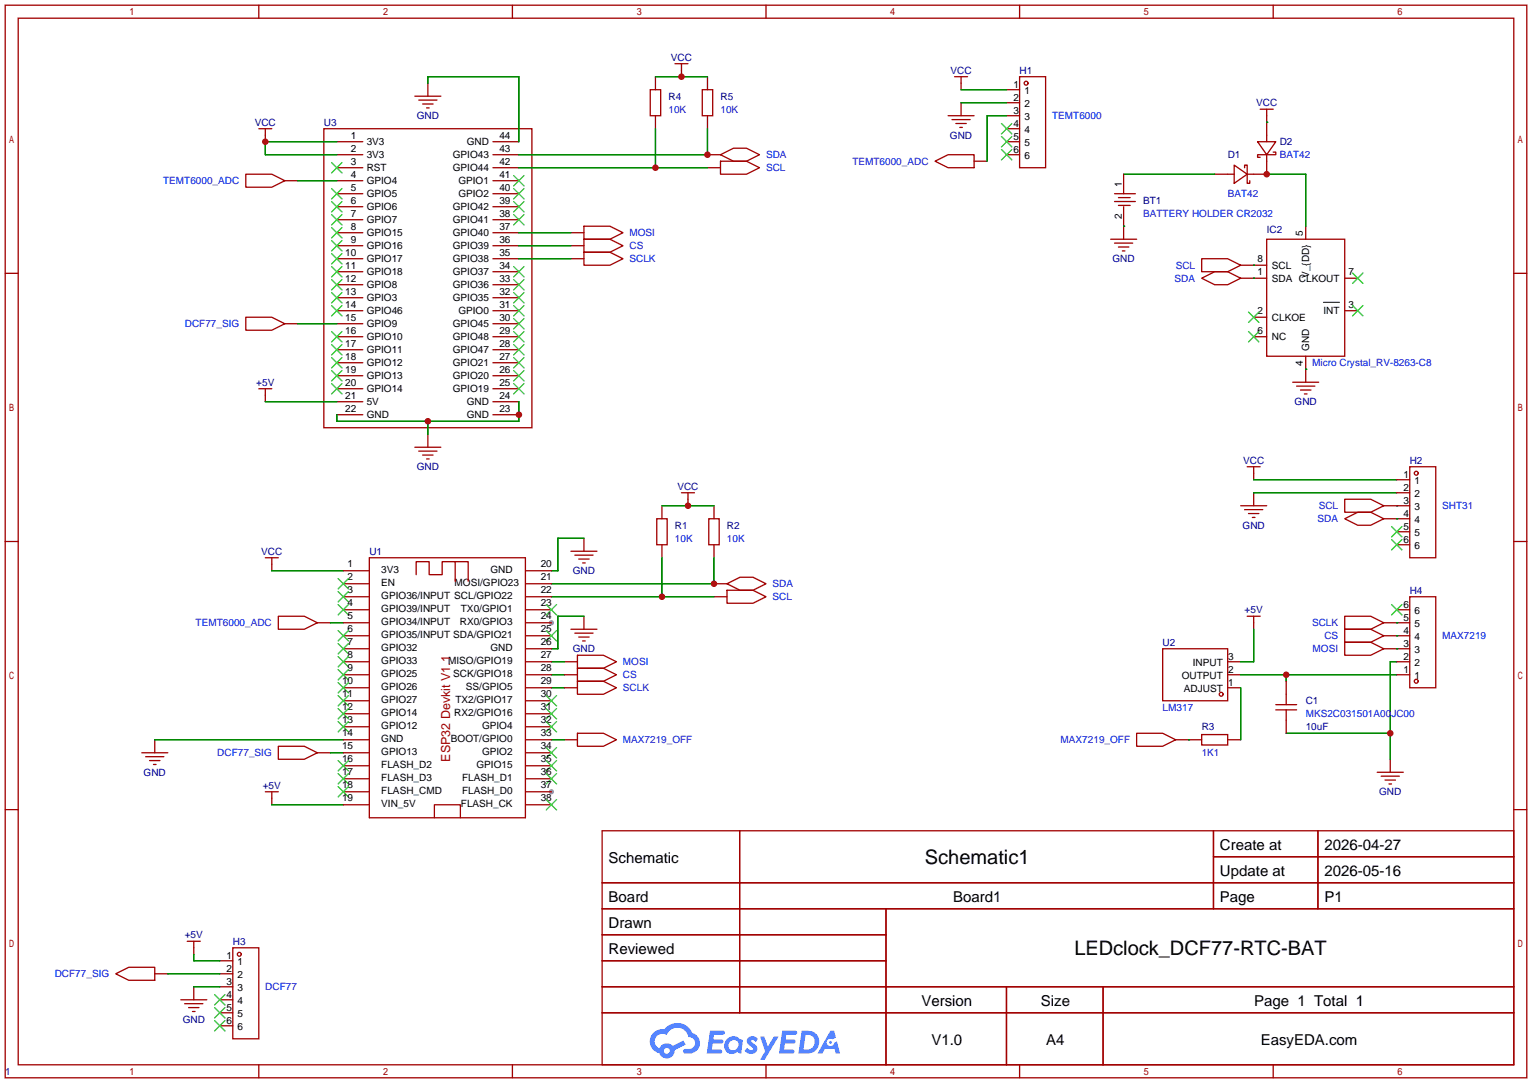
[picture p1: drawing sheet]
<svg xmlns="http://www.w3.org/2000/svg" width="299mm" height="212mm" viewBox="0 0 299 212" stroke-linecap="round" stroke-linejoin="round" font-family="sans-serif">
<g fill="#999">
<circle cx="107.7" cy="121.7" r=".51"/>
<circle cx="107.7" cy="154.7" r=".51"/>
</g>
<g fill="none" stroke="#a10000" stroke-width=".25">
<path d="M1 1h297.2v209.6h-297.2zM3.6 3.6h292.1v204.4h-292.1zM50.5 1v2.6M100.1 1v2.6M149.6 1v2.6M199.1 1v2.6M248.7 1v2.6M1 53.4h2.6M295.7 53.4h2.5M1 105.8h2.6M295.7 105.8h2.5M1 158.2h2.6"/>
<path d="M295.7 158.2h2.5M117.6 162.3h178.1v45.7h-178.1zM117.6 172.5h178.1M117.6 177.5h178.1M144.5 162.3v35.6M173 177.5v30.5M237 162.3v15.2M237 167.4h58.7M257.4 162.3v15.2M117.6 182.6h55.4M117.6 192.8h178.1M117.6 187.7h55.4"/>
<path d="M117.6 197.9h178.1M196.6 192.8v15.2M215.4 192.8v15.2M50.5 208v2.6M100.1 208v2.6M149.6 208v2.6M199.1 208v2.6M248.7 208v2.6"/>
</g>
<g fill="#5487ff">
<path d="M146.2 202.7a1.3 1.3 0 0 1 1.8 .3l-.4 .6a.54 .54 0 0 0-.9-.2l.1 .2a1.58 1.58 0 0 1 1.1 1.5 1.43 1.43 0 0 1-2.5 .2l.5-.6a.64 .64 0 0 0 .6 .5 .64 .64 0 0 0 .6-.3l-.2-.2a1.35 1.35 0 0 1-.9-1.8z"/>
<path d="M148.5 202.5h.8l.7 2 1.1-2h1l-2.8 4.6h-.9l1-1.7z"/>
<path d="M138.7 201.4h1.6a1.31 1.31 0 0 1 1.3 .2 .4 .4 0 0 1-.4 .5l-1.8 .1-.1 .9h1.7a.4 .4 0 0 1 .3 .4 .4 .4 0 0 1-.4 .4h-1.7l-.2 1.2h.8a1.23 1.23 0 0 1 1.2 .2 .39 .39 0 0 1-.3 .5h-2.7z"/>
<path d="M152.8 201.4h1.6a1.32 1.32 0 0 1 1.3 .2 .39 .39 0 0 1-.4 .5l-1.7 .1-.2 .9h1.7a.4 .4 0 0 1 .3 .4 .4 .4 0 0 1-.4 .4h-1.7l-.2 1.2h.8a1.23 1.23 0 0 1 1.2 .1 .39 .39 0 0 1-.3 .6h-2.7z"/>
<path d="M162.2 201.4h.7l.4 1.3-.7 .4a.75 .75 0 0 0-1.1 .3 .75 .75 0 0 0 .5 1 .75 .75 0 0 0 .9-.7l.6-.2 .6 2.3h-.9l-.2-.9h-1.9l-.5 .9h-.9z"/>
<path d="M156.6 201.4l-.7 4.4h1.5a2.27 2.27 0 0 0 2.6-2.2 2.27 2.27 0 0 0-2.7-2.2zM157.3 202.1a1.5 1.5 0 0 1 1.8 1.6 1.5 1.5 0 0 1-1.9 1.4h-.3z"/>
<path d="M142 203a1.6 1.6 0 0 0-.3 2.3 1.6 1.6 0 0 0 2.3 .2l.8 .3 .3-2.4-.2-.3-.4-.1a1.58 1.58 0 0 0-2.5 0zM142.6 203.5a.99 .99 0 0 1 1.6 .3 .99 .99 0 0 1-.9 1.4 .94 .94 0 0 1-1-.6 .94 .94 0 0 1 .3-1.1z"/>
<path d="M127.6 201.8a2.37 2.37 0 0 0 1.2 4 1.54 1.54 0 0 0 1.7 1 1.54 1.54 0 0 0 1.3-1.6l2.1-1.1-.4-.8-2.1 1a1.57 1.57 0 0 0-2.6 .5 1.5 1.5 0 0 1-.7-2.1 1.5 1.5 0 0 1 2.1-.5 2.23 2.23 0 0 1 2.3-1.4 2.23 2.23 0 0 1 2 1.8 1.16 1.16 0 0 1 1.3 1.1 1.16 1.16 0 0 1-1.1 1.2h-.7a.47 .47 0 0 0-.6 .4 .47 .47 0 0 0 .4 .5 2.17 2.17 0 0 0 2.6-.9 2.17 2.17 0 0 0-.4-2.7l-.8-.4a3.2 3.2 0 0 0-5.4-.7l-1.2 .1zM129.7 205.3a.58 .58 0 0 1 1.1 0 .58 .58 0 0 1-1.1 0z"/>
<circle cx="162.2" cy="203.6" r=".28"/>
</g>
<g fill="none" stroke="#a10000" stroke-width=".25">
<path d="M81 18.8h5.1M81.8 19.6h3.5M83.6 16.3v2.5M127 17.5h2v5.1h-2zM128 15v2.5M131.8 12.4h2.6M133.1 12.4v2.6M137.2 17.5h2v5.1h-2zM138.2 15v2.5M186.4 15h2.6M187.7 15v2.5M196.6 17.5h2.5"/>
<path d="M199.1 15h5.1v17.8h-5.1zM48 34h5.1l2.5 1.3-2.5 1.3h-5.1zM50.5 25.1h2.6M51.8 25.1v2.6M55.6 35.3h2.6M63.2 25.1h40.7v58.5h-40.7zM65.8 27.7h5.1M65.8 30.2h5.1M65.8 37.8h5.1M65.8 35.3h5.1M65.8 32.8h5.1M82.5 20.3h2.1"/>
<path d="M83.3 21.1h.5M96.3 27.7h5M96.3 30.2h5M96.3 37.8h5M96.3 35.3h5M96.3 32.8h5M128 22.6v2.5M138.2 30.2h2.5M138.2 32.8h2.5M138.2 22.6v2.5M140.7 31.5h5.1l2.5 1.3-2.5 1.2h-5.1zM140.7 30.2l2.6-1.2h2.5l2.5 1.2-2.5 1.3h-2.5z"/>
<path d="M182.6 31.5l2.6-1.3h5v2.6h-5zM185.2 22.6h5M185.9 23.4h3.6M186.7 24.1h2M187.5 24.9h.5M187.7 20.1v2.5M190.2 31.5h2.6M196.6 20.1h2.5M196.6 22.6h2.5M196.6 25.1h2.5M196.6 27.7h2.5M196.6 30.2h2.5"/>
<path d="M217.7 37.8h4M217.7 39.4h4M218.4 38.6h2.3M219.5 34v3.8M237.2 34h3.8M241 32.3l2.6 1.7-2.6 1.8zM243.1 32.8v-.5h.5v3.5h.5v-.5M245.6 27.7h3.6l-1.8 2.5zM246.1 21.3h2.6M247.4 30.2v3.8h-3.8M247.4 21.3v6.4M248.7 29.7h.5v.5h-3.6v.5h.5"/>
<path d="M65.8 58.2h5.1M65.8 55.6h5.1M65.8 53.1h5.1M65.8 50.5h5.1M65.8 48h5.1M65.8 45.5h5.1M65.8 42.9h5.1M65.8 40.4h5.1M96.3 58.2h5M96.3 55.6h5M96.3 53.1h5M96.3 50.5h5"/>
<path d="M96.3 48h5M96.3 45.5h5M96.3 42.9h5M96.3 40.4h5M111.5 50.5h2.5M111.5 48h2.5M111.5 45.5h2.5M114 49.3h5.1l2.6 1.2-2.6 1.3h-5.1zM114 46.7h5.1l2.6 1.3-2.6 1.3h-5.1zM114 44.2h5.1l2.6 1.3-2.6 1.2h-5.1zM216.9 46.7h5.1M217.7 47.5h3.5"/>
<path d="M218.4 48.3h2.1M218.4 40.1h2.3M219.2 49h.5M219.5 40.4v6.3M234.7 54.4l2.5-1.3h2.6l2.5 1.3-2.5 1.2h-2.6zM234.7 50.5h5.1l2.5 1.3-2.5 1.3h-5.1zM242.3 51.8h5.1M242.3 54.4h5.1M247.4 46.7h15.2v22.9h-15.2zM255 44.2v2.5M262.6 54.4h2.6M48 62h5.1l2.5 1.2-2.5 1.3h-5.1z"/>
<path d="M50.5 75.9h2.6M51.8 75.9v2.6M55.6 63.2h2.6M65.8 65.8h5.1M65.8 60.7h5.1M65.8 78.5h5.1M65.8 75.9h5.1M65.8 73.4h5.1M65.8 70.9h5.1M65.8 68.3h5.1M65.8 63.2h5.1M96.3 65.8h5"/>
<path d="M96.3 60.7h5M96.3 78.5h5M96.3 75.9h5M96.3 73.4h5M96.3 70.9h5M96.3 68.3h5M96.3 63.2h5M244.9 62h2.5M244.9 65.8h2.5M252.5 74.7h5.1M253.2 75.4h3.6M254 76.2h2"/>
<path d="M254.8 77h.5M255 69.6v5.1M262.6 60.7h2.6M65.8 81h5.1M81 87.4h5.1M81.8 88.1h3.5M82.5 88.9h2.1M83.3 89.7h.5M83.6 84.8v2.6M96.3 81h5M129.3 98.8v2.5M133.1 96.3h2.5"/>
<path d="M134.4 96.3v2.5M139.4 98.8v2.5M242.3 98.8h5.1M243.1 99.6h3.5M243.6 91.2h2.5M244.9 91.2v2.5M244.9 96.3v2.5M262.6 97.5h5.1l2.6 1.3-2.6 1.3h-5.1zM270.3 98.8h5M272.8 96.3h2.5M272.8 93.7h2.5M275.3 91.2h5.1v17.8h-5.1z"/>
<path d="M51.8 109h2.6M53.1 109v2.5M67.1 116.6h5M67.1 114h5M67.1 119.1h5M67.1 111.5h5M72.1 109h30.5v50.8h-30.5zM81.3 112.3v-2.6h2.5v2.6h2.6v-2.6h2.5v3.8M88.9 109.7h2.5v3.8M102.7 116.6h5M102.7 114h5M102.7 119.1h5"/>
<path d="M102.7 111.5h5M111.5 107.7h5.1M112.3 108.5h3.5M113 109.2h2.1M113.8 110h.5M114 105.2v2.5M128.3 101.3h2v5.1h-2zM129.3 106.4v2.6M138.4 101.3h2.1v5.1h-2.1zM139.4 106.4v2.6M139.4 116.6h2.6M139.4 114h2.6"/>
<path d="M142 115.3h5.1l2.5 1.3-2.5 1.3h-5.1zM142 114l2.5-1.2h2.6l2.5 1.2-2.5 1.3h-2.6zM243.8 100.3h2.1M244.6 101.1h.5M262.6 101.3l2.6-1.2h2.5l2.6 1.2-2.6 1.3h-2.5zM270.3 101.3h5M272.8 103.9h2.5M272.8 106.4h2.5M272.8 119.1h2.5M275.3 116.6h5.1v17.8h-5.1zM54.4 120.4h5l2.6 1.3-2.6 1.2h-5zM62 121.7h2.5"/>
<path d="M67.1 129.3h5M67.1 131.8h5M67.1 134.4h5M67.1 121.7h5M67.1 124.2h5M67.1 126.7h5M67.1 136.9h5M67.1 139.4h5M102.7 129.3h5M102.7 131.8h5M102.7 134.4h5M102.7 121.7h5"/>
<path d="M102.7 124.2h5M102.7 126.7h5M102.7 136.9h5M102.7 139.4h5M110.2 129.3h2.6M110.2 131.8h2.6M110.2 134.4h2.6M111.5 122.9h5.1M112.3 123.7h3.5M112.8 133.1h5.1l2.5 1.3-2.5 1.2h-5.1zM112.8 130.6h5.1l2.5 1.2-2.5 1.3h-5.1zM112.8 128h5.1l2.5 1.3-2.5 1.3h-5.1z"/>
<path d="M113 124.5h2.1M113.8 125.2h.5M114 120.4v2.5M227.1 126.7h12.7v10.2h-12.7zM239.8 129.3h2.5M239.8 131.8h2.5M239.8 134.4h2.5M243.6 120.4h2.5M244.9 120.4v2.5M249.2 138.7h4M249.2 137.7h4M251.2 133.1v4.6"/>
<path d="M251.2 138.7v4.6M262.6 120.4h5.1l2.6 1.3-2.6 1.2h-5.1zM262.6 122.9h5.1l2.6 1.3-2.6 1.3h-5.1zM262.6 125.5h5.1l2.6 1.2-2.6 1.3h-5.1zM270.3 121.7h5M270.3 124.2h5M270.3 126.7h5M272.8 129.3h2.5M272.8 131.8h2.5M27.7 147.1h5.1M28.4 147.8h3.6M29.2 148.6h2"/>
<path d="M30 149.4h.5M30.2 144.5v2.6M51.8 154.7h2.6M53.1 154.7v2.5M54.4 145.8h5l2.6 1.3-2.6 1.2h-5zM62 147.1h2.5M67.1 144.5h5M67.1 147.1h5M67.1 154.7h5M67.1 142h5M67.1 149.6h5M67.1 152.1h5"/>
<path d="M67.1 157.2h5M84.8 159.8v-2.6h5.1v2.6M102.7 144.5h5M102.7 147.1h5M102.7 154.7h5M102.7 142h5M102.7 149.6h5M102.7 152.1h5M102.7 157.2h5M110.2 144.5h2.6M112.8 143.3h5.1l2.5 1.2-2.5 1.3h-5.1zM222 143.3h5.1l2.5 1.2-2.5 1.3h-5.1z"/>
<path d="M229.6 144.5h5.1M234.7 143.5h5.1v2h-5.1zM239.8 144.5h2.5M269 150.9h5.1M269.7 151.6h3.6M270.5 152.4h2M271.3 153.2h.5M271.5 148.3v2.6M22.6 190.2l2.5-1.2h5.1v2.5h-5.1zM30.2 190.2h2.6M35.3 195.3h5.1M36.1 196.1h3.5"/>
<path d="M36.6 183.9h2.5M36.8 196.9h2.1M37.6 197.6h.5M37.8 183.9v2.5M37.8 192.8v2.5M42.9 187.7h2.6M42.9 190.2h2.6M42.9 192.8h2.6M42.9 195.3h2.6M42.9 197.9h2.6M45.5 185.2h5v17.7h-5zM42.9 200.4h2.6"/>
<circle cx="200.4" cy="16.3" r=".38"/>
<circle cx="276.6" cy="92.5" r=".38"/>
<circle cx="238.5" cy="135.6" r=".38"/>
<circle cx="276.6" cy="133.1" r=".38"/>
<circle cx="46.7" cy="186.4" r=".38"/>
</g>
<g fill="none" stroke="#008700" stroke-width=".25">
<path d="M83.6 16.3v-1.3h17.7v12.7M128 15h10.2M187.7 17.5h8.9M58.2 35.3h7.6M65.8 27.7h-14v2.5h14M101.3 32.8h36.9M128 25.1v7.7M138.2 25.1v5.1h-36.9M187.7 20.1h8.9M196.6 22.6h-3.8v8.9M219.5 34h17.7M247.4 23.9h.1"/>
<path d="M247.4 34h7.6v10.2M101.3 50.5h10.2M101.3 48h10.2M101.3 45.5h10.2M219.5 44.2h.1M244.9 51.8h.1M244.9 54.4h.1M51.8 78.5h14M58.2 63.2h7.6M101.3 78.5v3.8h-35.5v-1.3M255 72.1h.1M83.6 82.3v2.5"/>
<path d="M129.3 98.8h10.1M244.9 93.7h27.9M244.9 96.3h27.9M272.8 98.8h.1M53.1 111.5h14M107.7 116.6h31.7M114 105.2h-5v6.3h-1.3M129.3 109v7.6M139.4 109v5h-31.7M272.8 101.3h.1M64.5 121.7h2.6M107.7 131.8h2.5"/>
<path d="M107.7 129.3h2.5M107.7 134.4h2.5M114 120.4h-5v6.3h-1.3M242.3 131.8h30.5M242.3 134.4v10.1M244.9 122.9v6.4h-2.6M251.2 131.8v1.3M272.8 121.7h.1M272.8 124.2h.1M272.8 126.7h.1M272.8 129.3h-1.3v19M30.2 144.5h36.9"/>
<path d="M53.1 157.2h14M64.5 147.1h2.6M107.7 144.5h2.5M232.2 144.5h.1M251.2 143.3h20.3M32.8 190.2h10.1M37.8 186.4v1.3h5.1M37.8 192.8h5.1"/>
</g>
<g fill="none" stroke="#3c3" stroke-width=".25">
<path d="M64.8 39.4l2 2M64.8 36.8l2 2.1M64.8 31.8l2 2M66.8 39.4l-2 2M66.8 36.8l-2 2.1M66.8 31.8l-2 2M100.3 39.4l2.1 2M100.3 36.8l2.1 2.1M100.3 34.3l2.1 2M102.4 39.4l-2.1 2M102.4 36.8l-2.1 2.1M102.4 34.3l-2.1 2"/>
<path d="M195.6 24.1l2 2.1M195.6 26.7l2 2M195.6 29.2l2 2M197.6 24.1l-2 2.1M197.6 26.7l-2 2M197.6 29.2l-2 2M64.8 59.7l2 2M64.8 57.2l2 2M64.8 54.6l2 2M64.8 52.1l2 2M64.8 49.5l2 2.1M64.8 47l2 2"/>
<path d="M64.8 44.4l2 2.1M64.8 41.9l2 2M66.8 59.7l-2 2M66.8 57.2l-2 2M66.8 54.6l-2 2M66.8 52.1l-2 2M66.8 49.5l-2 2.1M66.8 47l-2 2M66.8 44.4l-2 2.1M66.8 41.9l-2 2M100.3 59.7l2.1 2M100.3 57.2l2.1 2"/>
<path d="M100.3 54.6l2.1 2M100.3 52.1l2.1 2M100.3 41.9l2.1 2M102.4 59.7l-2.1 2M102.4 57.2l-2.1 2M102.4 54.6l-2.1 2M102.4 52.1l-2.1 2M102.4 41.9l-2.1 2M264.2 53.3l2 2.1M264.2 59.7l2 2M266.2 53.3l-2 2.1M266.2 59.7l-2 2"/>
<path d="M64.8 74.9l2 2.1M64.8 72.4l2 2M64.8 69.8l2 2.1M64.8 67.3l2 2M64.8 64.8l2 2M66.8 74.9l-2 2.1M66.8 72.4l-2 2M66.8 69.8l-2 2.1M66.8 67.3l-2 2M66.8 64.8l-2 2M100.3 74.9l2.1 2.1M100.3 72.4l2.1 2"/>
<path d="M100.3 69.8l2.1 2.1M100.3 67.3l2.1 2M100.3 64.8l2.1 2M100.3 62.2l2.1 2.1M102.4 74.9l-2.1 2.1M102.4 72.4l-2.1 2M102.4 69.8l-2.1 2.1M102.4 67.3l-2.1 2M102.4 64.8l-2.1 2M102.4 62.2l-2.1 2.1M243.8 61l2.1 2M243.8 64.8l2.1 2"/>
<path d="M245.9 61l-2.1 2M245.9 64.8l-2.1 2M66 113l2.1 2.1M66 115.6l2.1 2M66 118.1l2.1 2M68.1 113l-2.1 2.1M68.1 115.6l-2.1 2M68.1 118.1l-2.1 2M106.7 118.1l2 2M108.7 118.1l-2 2M271.8 102.9l2 2M271.8 105.4l2 2"/>
<path d="M271.8 118.1l2 2M273.8 102.9l-2 2M273.8 105.4l-2 2M273.8 118.1l-2 2M66 123.2l2.1 2M66 125.7l2.1 2.1M66 128.3l2.1 2M66 130.8l2.1 2M66 133.4l2.1 2M66 135.9l2.1 2M66 138.4l2.1 2.1M68.1 123.2l-2.1 2"/>
<path d="M68.1 125.7l-2.1 2.1M68.1 128.3l-2.1 2M68.1 130.8l-2.1 2M68.1 133.4l-2.1 2M68.1 135.9l-2.1 2M68.1 138.4l-2.1 2.1M106.7 123.2l2 2M106.7 135.9l2 2M106.7 138.4l2 2.1M108.7 123.2l-2 2M108.7 135.9l-2 2M108.7 138.4l-2 2.1"/>
<path d="M66 141l2.1 2M66 148.6l2.1 2M66 151.1l2.1 2.1M66 153.7l2.1 2M68.1 141l-2.1 2M68.1 148.6l-2.1 2M68.1 151.1l-2.1 2.1M68.1 153.7l-2.1 2M106.7 141l2 2M106.7 146.1l2 2M106.7 148.6l2 2M106.7 151.1l2 2.1"/>
<path d="M106.7 156.2l2 2M108.7 141l-2 2M108.7 146.1l-2 2M108.7 148.6l-2 2M108.7 151.1l-2 2.1M108.7 156.2l-2 2M41.9 194.3l2 2M41.9 196.9l2 2M41.9 199.4l2 2M43.9 194.3l-2 2M43.9 196.9l-2 2M43.9 199.4l-2 2"/>
</g>
<path d="M258.5 59.1h3.1" fill="none" stroke="#000" stroke-width=".2"/>
<g fill="#c00">
<circle cx="129.3" cy="116.6" r=".63"/>
<circle cx="139.4" cy="114" r=".63"/>
<circle cx="134.4" cy="98.8" r=".63"/>
<circle cx="251.2" cy="131.8" r=".63"/>
<circle cx="271.5" cy="143.3" r=".63"/>
<circle cx="247.4" cy="34" r=".63"/>
<circle cx="128" cy="32.8" r=".63"/>
<circle cx="138.2" cy="30.2" r=".63"/>
<circle cx="133.1" cy="15" r=".63"/>
<circle cx="51.8" cy="27.7" r=".63"/>
<circle cx="83.6" cy="82.3" r=".63"/>
<circle cx="101.3" cy="81" r=".63"/>
</g>
<g font-size="3.9">
<text x="180.7" y="168.8">Schematic1</text>
<text x="209.8" y="186.6">LEDclock_DCF77-RTC-BAT</text>
</g>
<g font-size="2.9">
<text x="238.3" y="166.1">Create at</text>
<text x="258.7" y="166.1">2026-04-27</text>
<text x="118.9" y="168.6">Schematic</text>
<text x="238.3" y="171.1">Update at</text>
<text x="258.7" y="171.1">2026-05-16</text>
<text x="118.9" y="176.2">Board</text>
<text x="186.1" y="176.2">Board1</text>
<text x="238.3" y="176.2">Page</text>
<text x="258.7" y="176.2">P1</text>
<text x="118.9" y="181.3">Drawn</text>
<text x="118.9" y="186.4">Reviewed</text>
<text x="180" y="196.5">Version</text>
<text x="203.3" y="196.5">Size</text>
<text x="244.9" y="196.5">Page 1 Total 1</text>
<text x="181.9" y="204.2">V1.0</text>
<text x="204.3" y="204.2">A4</text>
<text x="246.2" y="204.2">EasyEDA.com</text>
</g>
<text font-size="2.4" fill="#a00000" x="87.9" y="148.8" transform="rotate(-90 87.9 148.8)">ESP32 Devkit V1.1</text>
<g font-size="2" fill="#000080">
<text x="131" y="11.9">VCC</text>
<text x="185.6" y="14.4">VCC</text>
<text x="199.1" y="14.4">H1</text>
<text x="81.4" y="23.3">GND</text>
<text x="130.6" y="19.5">R4</text>
<text x="140.7" y="19.5">R5</text>
<text x="245.3" y="20.8">VCC</text>
<text x="49.8" y="24.6">VCC</text>
<text x="63.2" y="24.6">U3</text>
<text x="185.5" y="27.1">GND</text>
<text x="249.9" y="28.4">D2</text>
<text x="239.8" y="30.9">D1</text>
<text x="223.3" y="39.8">BT1</text>
<text x="247.4" y="45.5">IC2</text>
<text x="217.3" y="51.2">GND</text>
<text x="50.1" y="75.4">+5V</text>
<text x="252.8" y="79.2">GND</text>
<text x="81.4" y="91.9">GND</text>
<text x="132.3" y="95.7">VCC</text>
<text x="242.8" y="90.6">VCC</text>
<text x="275.3" y="90.6">H2</text>
<text x="131.8" y="103.3">R1</text>
<text x="142" y="103.3">R2</text>
<text x="242.7" y="103.3">GND</text>
<text x="51" y="108.4">VCC</text>
<text x="72.1" y="108.4">U1</text>
<text x="111.9" y="112.2">GND</text>
<text x="243.1" y="119.8">+5V</text>
<text x="275.3" y="116">H4</text>
<text x="111.9" y="127.4">GND</text>
<text x="227.1" y="126.2">U2</text>
<text x="255" y="137.6">C1</text>
<text x="234.7" y="142.7">R3</text>
<text x="255" y="142.7">10uF</text>
<text x="28.1" y="151.6">GND</text>
<text x="51.3" y="154.1">+5V</text>
<text x="269.4" y="155.4">GND</text>
<text x="36.1" y="183.3">+5V</text>
<text x="45.5" y="184.6">H3</text>
<text x="35.7" y="199.8">GND</text>
<text x="1" y="210">1</text>
</g>
<g font-size="2">
<text x="197.9" y="17.2">1</text>
<text x="197.9" y="19.7">2</text>
<text x="197.9" y="22.3">3</text>
<text x="200.1" y="18.4">1</text>
<text x="200.1" y="21">2</text>
<text x="200.1" y="23.5">3</text>
<text x="68.5" y="29.6">2</text>
<text x="68.5" y="27.1">1</text>
<text x="71.6" y="28.4">3V3</text>
<text x="91.2" y="28.4">GND</text>
<text x="97.5" y="29.6">43</text>
<text x="97.5" y="27.1">44</text>
<text x="197.9" y="24.8">4</text>
<text x="197.9" y="27.3">5</text>
<text x="197.9" y="29.9">6</text>
<text x="200.1" y="26.1">4</text>
<text x="200.1" y="28.6">5</text>
<text x="68.5" y="34.7">4</text>
<text x="68.5" y="32.2">3</text>
<text x="71.6" y="36">GPIO4</text>
<text x="71.6" y="33.5">RST</text>
<text x="71.6" y="30.9">3V3</text>
<text x="88.4" y="33.5">GPIO44</text>
<text x="88.4" y="30.9">GPIO43</text>
<text x="89.5" y="36">GPIO1</text>
<text x="97.5" y="34.7">41</text>
<text x="97.5" y="32.2">42</text>
<text x="200.1" y="31.1">6</text>
<text x="68.5" y="39.8">6</text>
<text x="68.5" y="37.3">5</text>
<text x="71.6" y="41.1">GPIO6</text>
<text x="71.6" y="38.5">GPIO5</text>
<text x="88.4" y="41.1">GPIO42</text>
<text x="89.5" y="38.5">GPIO2</text>
<text x="97.5" y="39.8">39</text>
<text x="97.5" y="37.3">40</text>
<text x="219.1" y="36.6" transform="rotate(-90 219.1 36.6)">1</text>
<text x="68.5" y="47.4">9</text>
<text x="68.5" y="44.9">8</text>
<text x="68.5" y="42.3">7</text>
<text x="71.6" y="46.2">GPIO15</text>
<text x="71.6" y="43.6">GPIO7</text>
<text x="88.4" y="46.2">GPIO40</text>
<text x="88.4" y="43.6">GPIO41</text>
<text x="97.5" y="47.4">36</text>
<text x="97.5" y="44.9">37</text>
<text x="97.5" y="42.3">38</text>
<text x="219.1" y="42.7" transform="rotate(-90 219.1 42.7)">2</text>
<text x="254.4" y="46" transform="rotate(-90 254.4 46)">5</text>
<text x="67.4" y="52.5">11</text>
<text x="67.4" y="50">10</text>
<text x="71.6" y="53.8">GPIO18</text>
<text x="71.6" y="51.2">GPIO17</text>
<text x="71.6" y="48.7">GPIO16</text>
<text x="88.4" y="53.8">GPIO37</text>
<text x="88.4" y="51.2">GPIO38</text>
<text x="88.4" y="48.7">GPIO39</text>
<text x="97.5" y="52.5">34</text>
<text x="97.5" y="50">35</text>
<text x="245.6" y="51.2">8</text>
<text x="245.6" y="53.8">1</text>
<text x="248.4" y="52.5">SCL</text>
<text x="263.4" y="53.8">7</text>
<text x="67.4" y="57.6">13</text>
<text x="67.4" y="55">12</text>
<text x="71.6" y="58.9">GPIO3</text>
<text x="71.6" y="56.3">GPIO8</text>
<text x="88.4" y="58.9">GPIO35</text>
<text x="88.4" y="56.3">GPIO36</text>
<text x="97.5" y="57.6">32</text>
<text x="97.5" y="55">33</text>
<text x="248.4" y="55">SDA CLKOUT</text>
<text x="255.7" y="54.3" transform="rotate(-90 255.7 54.3)">V_{DD}</text>
<text x="67.4" y="65.2">16</text>
<text x="67.4" y="62.7">15</text>
<text x="67.4" y="60.1">14</text>
<text x="71.6" y="63.9">GPIO9</text>
<text x="71.6" y="61.4">GPIO46</text>
<text x="88.4" y="63.9">GPIO45</text>
<text x="89.5" y="61.4">GPIO0</text>
<text x="97.5" y="65.2">29</text>
<text x="97.5" y="62.7">30</text>
<text x="97.5" y="60.1">31</text>
<text x="245.6" y="61.4">2</text>
<text x="245.6" y="65.2">6</text>
<text x="248.4" y="62.7">CLKOE</text>
<text x="258.5" y="61.4">INT</text>
<text x="263.4" y="60.1">3</text>
<text x="67.4" y="70.3">18</text>
<text x="67.4" y="67.7">17</text>
<text x="71.6" y="71.6">GPIO12</text>
<text x="71.6" y="69">GPIO11</text>
<text x="71.6" y="66.5">GPIO10</text>
<text x="88.4" y="71.6">GPIO21</text>
<text x="88.4" y="69">GPIO47</text>
<text x="88.4" y="66.5">GPIO48</text>
<text x="97.5" y="70.3">27</text>
<text x="97.5" y="67.7">28</text>
<text x="248.4" y="66.5">NC</text>
<text x="254.4" y="71.4" transform="rotate(-90 254.4 71.4)">4</text>
<text x="255.7" y="68.6" transform="rotate(-90 255.7 68.6)">GND</text>
<text x="67.4" y="77.9">21</text>
<text x="67.4" y="75.4">20</text>
<text x="67.4" y="72.8">19</text>
<text x="71.6" y="76.6">GPIO14</text>
<text x="71.6" y="74.1">GPIO13</text>
<text x="88.4" y="76.6">GPIO19</text>
<text x="88.4" y="74.1">GPIO20</text>
<text x="97.5" y="77.9">24</text>
<text x="97.5" y="75.4">25</text>
<text x="97.5" y="72.8">26</text>
<text x="67.4" y="80.4">22</text>
<text x="71.6" y="81.7">GND</text>
<text x="71.6" y="79.2">5V</text>
<text x="91.2" y="81.7">GND</text>
<text x="91.2" y="79.2">GND</text>
<text x="97.5" y="80.4">23</text>
<text x="274.1" y="93.4">1</text>
<text x="274.1" y="95.9">2</text>
<text x="276.3" y="94.6">1</text>
<text x="274.1" y="98.5">3</text>
<text x="274.1" y="101">4</text>
<text x="276.3" y="97.2">2</text>
<text x="276.3" y="99.7">3</text>
<text x="274.1" y="103.5">5</text>
<text x="274.1" y="106.1">6</text>
<text x="276.3" y="102.3">4</text>
<text x="276.3" y="104.8">5</text>
<text x="276.3" y="107.3">6</text>
<text x="67.9" y="110.7">1</text>
<text x="67.9" y="113.3">2</text>
<text x="74.5" y="112">3V3</text>
<text x="95.8" y="112">GND</text>
<text x="105.6" y="110.7">20</text>
<text x="105.6" y="113.3">21</text>
<text x="67.9" y="115.8">3</text>
<text x="67.9" y="118.4">4</text>
<text x="74.5" y="114.5">EN</text>
<text x="74.5" y="117.1">GPIO36/INPUT SCL/GPIO22</text>
<text x="74.5" y="119.6">GPIO39/INPUT</text>
<text x="88.8" y="114.5">MOSI/GPIO23</text>
<text x="90" y="119.6">TX0/GPIO1</text>
<text x="105.6" y="115.8">22</text>
<text x="105.6" y="118.4">23</text>
<text x="274.1" y="118.8">6</text>
<text x="67.9" y="120.9">5</text>
<text x="67.9" y="123.4">6</text>
<text x="67.9" y="126">7</text>
<text x="74.5" y="122.1">GPIO34/INPUT</text>
<text x="74.5" y="124.7">GPIO35/INPUT SDA/GPIO21</text>
<text x="89.8" y="122.1">RX0/GPIO3</text>
<text x="105.6" y="120.9">24</text>
<text x="105.6" y="123.4">25</text>
<text x="105.6" y="126">26</text>
<text x="274.1" y="123.9">4</text>
<text x="274.1" y="121.3">5</text>
<text x="276.3" y="125.1">4</text>
<text x="276.3" y="122.6">5</text>
<text x="276.3" y="120">6</text>
<text x="67.9" y="128.5">8</text>
<text x="67.9" y="131.1">9</text>
<text x="74.5" y="127.2">GPIO32</text>
<text x="74.5" y="129.8">GPIO33</text>
<text x="87.5" y="129.8">MISO/GPIO19</text>
<text x="95.8" y="127.2">GND</text>
<text x="105.6" y="128.5">27</text>
<text x="105.6" y="131.1">28</text>
<text x="233" y="130.2">INPUT</text>
<text x="239.9" y="128.9">3</text>
<text x="239.9" y="131.5">2</text>
<text x="274.1" y="131.5">1</text>
<text x="274.1" y="128.9">2</text>
<text x="274.1" y="126.4">3</text>
<text x="276.3" y="130.2">2</text>
<text x="276.3" y="127.7">3</text>
<text x="66.8" y="133.6">10</text>
<text x="66.8" y="136.1">11</text>
<text x="74.5" y="132.3">GPIO25</text>
<text x="74.5" y="134.8">GPIO26</text>
<text x="74.5" y="137.4">GPIO27</text>
<text x="88.5" y="132.3">SCK/GPIO18</text>
<text x="88.9" y="137.4">TX2/GPIO17</text>
<text x="91" y="134.8">SS/GPIO5</text>
<text x="105.6" y="133.6">29</text>
<text x="105.6" y="136.1">30</text>
<text x="230.8" y="132.7">OUTPUT</text>
<text x="231.2" y="135.3">ADJUST</text>
<text x="239.9" y="134">1</text>
<text x="276.3" y="132.7">1</text>
<text x="66.8" y="138.7">12</text>
<text x="66.8" y="141.2">13</text>
<text x="66.8" y="143.8">14</text>
<text x="74.5" y="139.9">GPIO14</text>
<text x="74.5" y="142.5">GPIO12</text>
<text x="88.7" y="139.9">RX2/GPIO16</text>
<text x="94.1" y="142.5">GPIO4</text>
<text x="105.6" y="138.7">31</text>
<text x="105.6" y="141.2">32</text>
<text x="105.6" y="143.8">33</text>
<text x="66.8" y="146.3">15</text>
<text x="66.8" y="148.8">16</text>
<text x="74.5" y="145">GND</text>
<text x="74.5" y="147.5">GPIO13</text>
<text x="88.1" y="145">BOOT/GPIO0</text>
<text x="94.1" y="147.5">GPIO2</text>
<text x="105.6" y="146.3">34</text>
<text x="105.6" y="148.8">35</text>
<text x="66.8" y="151.4">17</text>
<text x="66.8" y="153.9">18</text>
<text x="74.5" y="150.1">FLASH_D2</text>
<text x="74.5" y="152.6">FLASH_D3</text>
<text x="74.5" y="155.2">FLASH_CMD</text>
<text x="90.2" y="152.6">FLASH_D1</text>
<text x="90.2" y="155.2">FLASH_D0</text>
<text x="93.1" y="150.1">GPIO15</text>
<text x="105.6" y="151.4">36</text>
<text x="105.6" y="153.9">37</text>
<text x="66.8" y="156.5">19</text>
<text x="74.5" y="157.7">VIN_5V</text>
<text x="90" y="157.7">FLASH_CK</text>
<text x="105.6" y="156.5">38</text>
<text x="44.3" y="187.4">1</text>
<text x="44.3" y="189.9">2</text>
<text x="46.4" y="188.6">1</text>
<text x="46.4" y="191.2">2</text>
<text x="44.3" y="192.4">3</text>
<text x="44.3" y="195">4</text>
<text x="44.3" y="197.5">5</text>
<text x="46.4" y="193.7">3</text>
<text x="46.4" y="196.2">4</text>
<text x="44.3" y="200.1">6</text>
<text x="46.4" y="198.8">5</text>
<text x="46.4" y="201.3">6</text>
</g>
<g font-size="2" fill="#00f">
<text x="130.6" y="22">10K</text>
<text x="140.7" y="22">10K</text>
<text x="205.5" y="23.3">TEMT6000</text>
<text x="31.9" y="36">TEMT6000_ADC</text>
<text x="149.6" y="33.5">SCL</text>
<text x="149.6" y="30.9">SDA</text>
<text x="166.5" y="32.2">TEMT6000_ADC</text>
<text x="249.9" y="30.9">BAT42</text>
<text x="239.8" y="38.5">BAT42</text>
<text x="122.9" y="46.2">MOSI</text>
<text x="223.3" y="42.3">BATTERY HOLDER CR2032</text>
<text x="122.9" y="51.2">SCLK</text>
<text x="122.9" y="48.7">CS</text>
<text x="229.6" y="52.5">SCL</text>
<text x="229.4" y="55">SDA</text>
<text x="36.1" y="63.9">DCF77_SIG</text>
<text x="256.3" y="71.6">Micro Crystal_RV-8263-C8</text>
<text x="257.6" y="99.5">SCL</text>
<text x="281.7" y="99.5">SHT31</text>
<text x="131.8" y="105.8">10K</text>
<text x="142" y="105.8">10K</text>
<text x="257.3" y="102">SDA</text>
<text x="150.9" y="117.3">SCL</text>
<text x="150.9" y="114.7">SDA</text>
<text x="38.2" y="122.4">TEMT6000_ADC</text>
<text x="256.3" y="122.4">SCLK</text>
<text x="258.7" y="124.9">CS</text>
<text x="281.7" y="124.9">MAX7219</text>
<text x="121.7" y="130">MOSI</text>
<text x="256.4" y="127.4">MOSI</text>
<text x="121.7" y="135.1">SCLK</text>
<text x="121.7" y="132.5">CS</text>
<text x="227.1" y="138.9">LM317</text>
<text x="255" y="140.1">MKS2C031501A00JC00</text>
<text x="42.4" y="147.8">DCF77_SIG</text>
<text x="121.7" y="145.2">MAX7219_OFF</text>
<text x="207.2" y="145.2">MAX7219_OFF</text>
<text x="234.7" y="147.8">1K1</text>
<text x="10.7" y="190.9">DCF77_SIG</text>
<text x="51.8" y="193.5">DCF77</text>
</g>
</svg>
